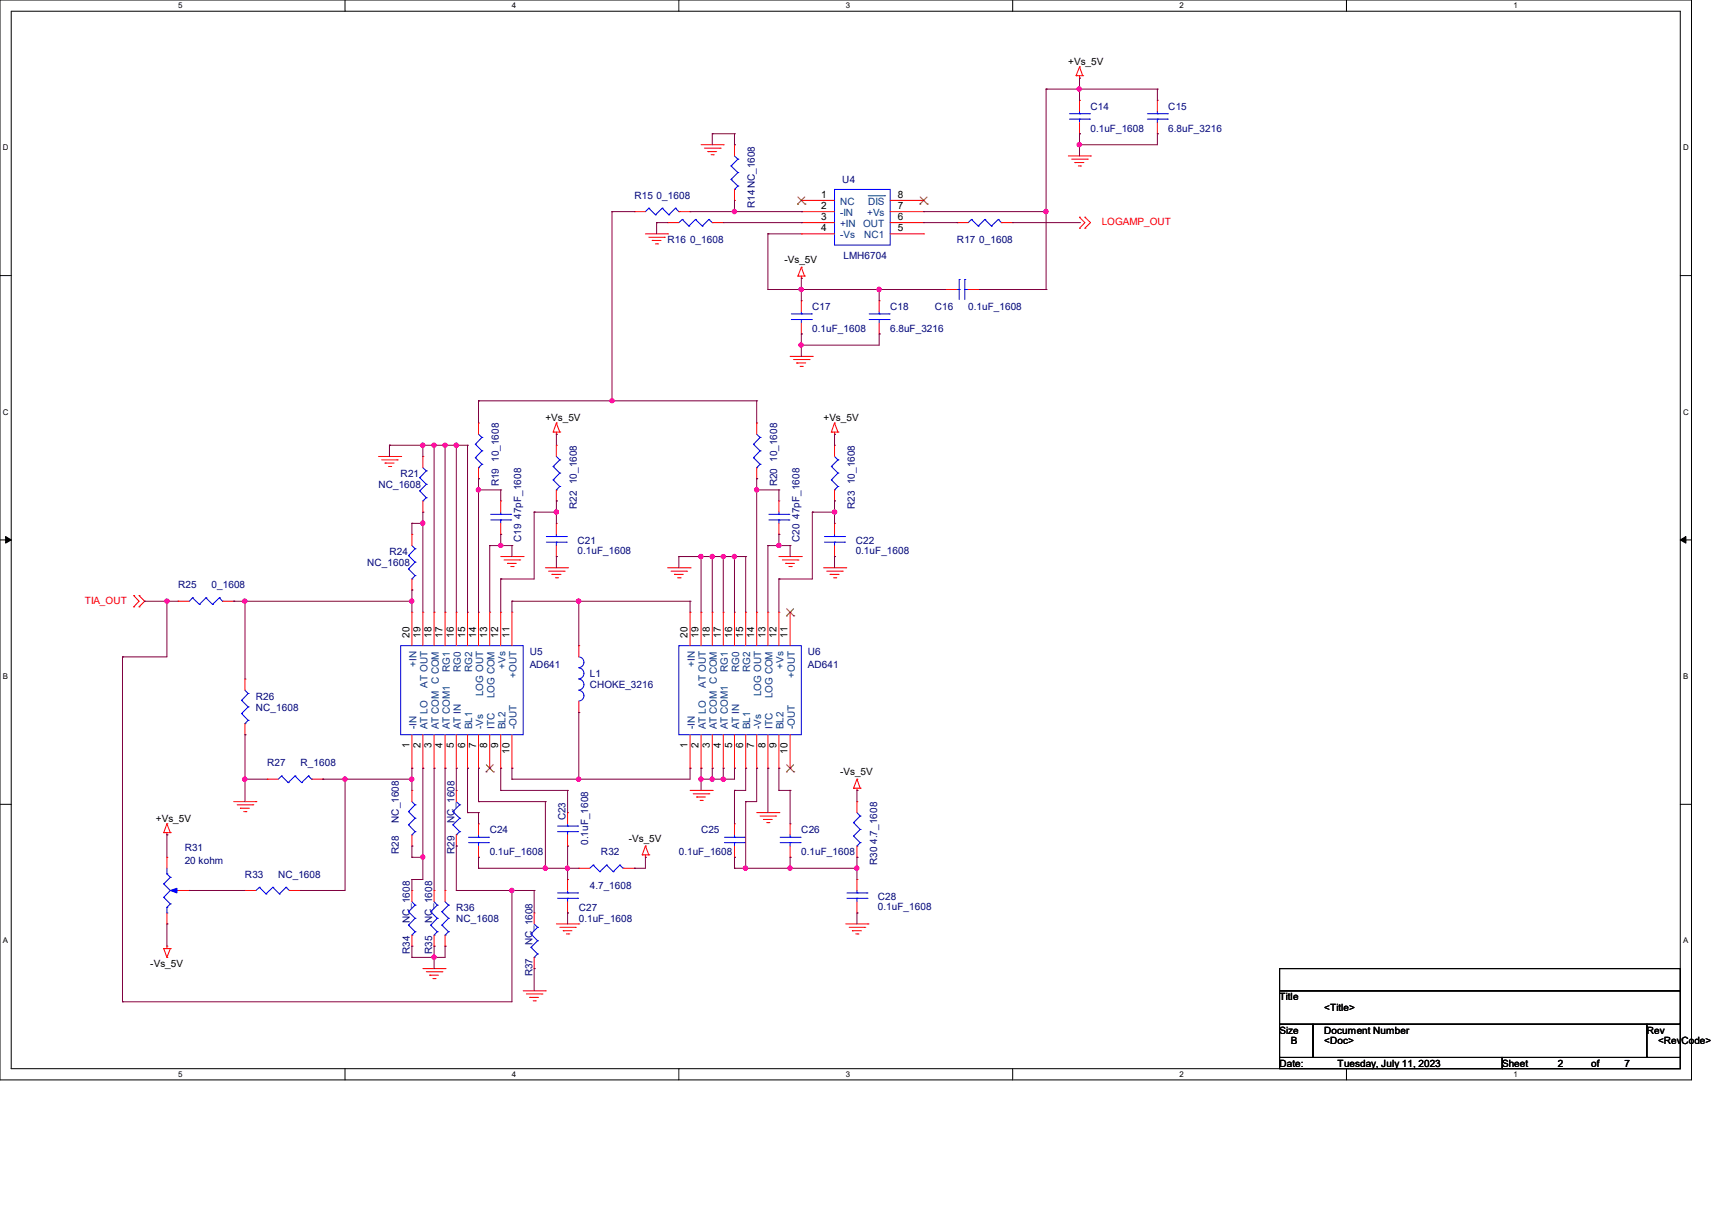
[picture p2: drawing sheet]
<svg xmlns="http://www.w3.org/2000/svg" width="297mm" height="210mm" viewBox="0 0 297 210" stroke-linecap="round" stroke-linejoin="round" font-family="sans-serif">
<path d="M0 0h293.5v187.3h-293.5zM1.9 1.9h289.6v183.4h-289.6z" fill="none" stroke="#000" stroke-width=".17"/>
<g fill="#fff">
<path d="M30.9 .2h.8v1.5h-.8z"/>
<path d="M30.9 185.5h.8v1.6h-.8z"/>
</g>
<path d="M59.9 0v1.9M59.9 185.3v2" fill="none" stroke="#000" stroke-width=".17"/>
<g fill="#fff">
<path d="M88.8 .2h.8v1.5h-.8z"/>
<path d="M88.8 185.5h.8v1.6h-.8z"/>
</g>
<path d="M117.8 0v1.9M117.8 185.3v2" fill="none" stroke="#000" stroke-width=".17"/>
<g fill="#fff">
<path d="M146.7 .2h.8v1.5h-.8z"/>
<path d="M146.7 185.5h.8v1.6h-.8z"/>
</g>
<path d="M175.7 0v1.9M175.7 185.3v2" fill="none" stroke="#000" stroke-width=".17"/>
<g fill="#fff">
<path d="M204.6 .2h.8v1.5h-.8z"/>
<path d="M204.6 185.5h.8v1.6h-.8z"/>
</g>
<path d="M233.6 0v1.9M233.6 185.3v2" fill="none" stroke="#000" stroke-width=".17"/>
<g fill="#fff">
<path d="M262.6 .2h.7v1.5h-.7z"/>
<path d="M262.6 185.5h.7v1.6h-.7z"/>
<path d="M.5 24.8h1v1.6h-1z"/>
<path d="M292 24.8h1v1.6h-1z"/>
<path d="M.5 70.7h1v1.5h-1z"/>
<path d="M292 70.7h1v1.5h-1z"/>
</g>
<path d="M0 47.8h1.9M291.5 47.8h2" fill="none" stroke="#000" stroke-width=".17"/>
<g fill="#fff">
<path d="M.5 116.5h.9v1.6h-.9z"/>
<path d="M292 116.5h.9v1.6h-.9z"/>
</g>
<path d="M0 93.6h1.9M291.5 93.6h2" fill="none" stroke="#000" stroke-width=".17"/>
<path d="M1 93l.9 .6-.9 .6zM291.5 93.6l1-.6v1.2z" fill="#000" stroke="#000" stroke-width=".17"/>
<g fill="#fff">
<path d="M.5 162.4h.9v1.5h-.9z"/>
<path d="M292 162.4h.9v1.5h-.9z"/>
</g>
<path d="M0 139.5h1.9M291.5 139.5h2M222 168h69.5v3.8h-69.5zM222 171.8h69.5v5.8h-69.5zM222 177.6h5.8v5.8h-5.8zM227.8 177.6h57.9v5.8h-57.9zM285.7 177.6h5.8v5.8h-5.8zM222 183.4h38.6v1.9h-38.6zM260.6 183.4h30.9v1.9h-30.9z" fill="none" stroke="#000" stroke-width=".17"/>
<g fill="none" stroke="#f00" stroke-width=".17">
<path d="M186.7 13.1h.1M186.7 13.1h1.1M187.3 13.5h.1M187.3 11.6h.1M187.3 17.4h.1M187.3 13.1v.4M187.3 17.4v1.9M187.3 11.6l-.6 1.5M187.3 11.6l.5 1.5M187.8 13.1h.1M200.8 17.4h.1M200.8 17.4v1.9"/>
<path d="M110.1 36.7h.1M110.1 36.7h1.9M115.8 38.6h.1M115.8 38.6h2M117.8 36.7h1.9M119.7 36.7h.1M121.6 25.1h3.9M122.2 25.7h2.7M122.8 26.3h.1M122.8 26.3h1.5M123.4 26.8h.3M123.6 38.6h1.9"/>
<path d="M123.7 26.8h.1M124.9 25.7h.1M125.5 25.1h.1M125.5 38.6h.1M127.4 25.1h.1M127.4 34.8h.1M127.4 25.1v2M127.4 32.9v1.9M139 34.8h.1M139 36.7h.1M139 38.6h.1M139 36.7h5.8"/>
<path d="M139 38.6h5.8M139 34.8h5.8M154.4 36.7h5.8M154.4 38.6h5.8M154.4 34.8h5.8M160.2 38.6h.1M160.2 36.7h.1M160.2 34.8h.1M166 38.6h.1M166 38.6h2M173.7 38.6h2M175.7 38.6h.1"/>
<path d="M185.3 27.1h3.9M185.9 27.6h2.7M186.5 28.2h.1M186.5 28.2h1.5M187.1 28.8h.4M187.3 39.6h.1M187.3 37.7h.1M187.3 23.2h.1M187.3 21.3v1.9M187.3 37.7l.9 .9-.9 1M187.5 28.8h.1M188.2 39.6h.1"/>
<path d="M188.2 37.7h.1M188.2 37.7l1 .9-1 1M188.6 27.6h.1M189.2 27.1h.1M200.8 23.2h.1M200.8 21.3v1.9M112 40.6h3.8M112.6 41.1h2.7M113.2 41.7h.1M113.2 41.7h1.5M113.7 42.3h.4M114.1 42.3h.1"/>
<path d="M115.3 41.1h.1M115.8 40.6h.1M138.4 47.9h.1M138.4 47.9h1.2M139 48.3h.1M139 46.4h.1M139 52.2h.1M139 57.9h.1M139 40.6h.1M139 40.6h5.8M139 47.9v.4M139 52.2v1.9"/>
<path d="M139 56v1.9M139 46.4l-.6 1.5M139 46.4l.6 1.5M139.6 47.9h.1M152.5 52.2h.1M152.5 57.9h.1M152.5 52.2v1.9M152.5 56v1.9M154.4 40.6h5.8M160.2 40.6h.1M164.1 50.2h.1M164.1 50.2h1.9"/>
<path d="M168 50.2h1.9M169.9 50.2h.1M65.7 79.2h3.8M66.2 79.8h2.7M68.9 79.8h.1M69.5 79.2h.1M73.4 79.2h.1M73.4 79.2v1.9M83 73.4h.1M83 73.4v1.9M96 74.9h.1M96 74.9h1.1"/>
<path d="M96.5 75.3h.1M96.5 73.4h.1M96.5 77.2h.1M96.5 74.9v.4M96.5 77.2v2M96.5 73.4l-.5 1.5M96.5 73.4l.6 1.5M97.1 74.9h.1M131.3 73.4h.1M131.3 73.4v1.9M137.1 61.8h3.8M137.7 62.4h2.7"/>
<path d="M138.2 62.9h.1M138.2 62.9h1.6M138.8 63.5h.4M139.2 63.5h.1M140.4 62.4h.1M140.9 61.8h.1M144.2 74.9h.1M144.2 74.9h1.2M144.8 75.3h.1M144.8 73.4h.1M144.8 77.2h.1M144.8 74.9v.4"/>
<path d="M144.8 77.2v2M144.8 73.4l-.6 1.5M144.8 73.4l.6 1.5M145.4 74.9h.1M66.8 80.3h.1M66.8 80.3h1.6M67.4 80.9h.4M67.8 80.9h.1M71.5 92.7h.1M71.5 92.7v1.9M73.4 88.8h.1M73.4 86.9v1.9"/>
<path d="M83 83h.1M83 81.1v1.9M86.9 86.9h.1M86.9 92.7h.1M86.9 96.5h3.9M86.9 86.9v1.9M86.9 90.8v1.9M87.5 97.1h2.7M88.1 97.7h.1M88.1 97.7h1.5M88.6 98.3h.4M89 98.3h.1"/>
<path d="M90.2 97.1h.1M90.8 96.5h.1M94.6 98.5h3.9M95.2 99.1h2.7M95.8 99.6h.1M95.8 99.6h1.5M96.5 86.9h.1M96.5 90.8h.1M96.5 96.5h.1M96.5 85v1.9M96.5 90.8v1.9M96.5 94.6v1.9"/>
<path d="M97.9 99.1h.1M98.5 98.5h.1M115.8 98.5h3.9M116.4 99.1h2.7M117 99.6h.1M117 99.6h1.5M119.1 99.1h.1M119.7 98.5h.1M131.3 83h.1M131.3 81.1v1.9M135.1 86.9h.1M135.1 92.7h.1"/>
<path d="M135.1 96.5h3.9M135.1 86.9v1.9M135.1 90.8v1.9M135.7 97.1h2.7M136.3 97.7h.1M136.3 97.7h1.5M136.9 98.3h.4M137.3 98.3h.1M138.4 97.1h.1M139 96.5h.1M142.9 98.5h3.8M143.4 99.1h2.7"/>
<path d="M144 99.6h.1M144 99.6h1.6M144.8 90.8h.1M144.8 96.5h.1M144.8 86.9h.1M144.8 85v1.9M144.8 90.8v1.9M144.8 94.6v1.9M146.1 99.1h.1M146.7 98.5h.1M23.2 103.3h.1M23.2 105.2h.1"/>
<path d="M23.2 103.3l.9 1-.9 .9M24.1 105.2h.1M24.1 103.3h.1M24.1 103.3l1 1-1 .9M30.9 104.3h.1M30.9 104.3h2M38.6 104.3h2M40.6 104.3h.1M42.5 117.8h.1M42.5 117.8v1.9M71.5 106.2h.1M71.5 102.3h.1"/>
<path d="M71.5 100.4v1.9M71.5 106.2v5.8M73.4 106.2h.1M73.4 106.2v5.8M75.3 106.2h.1M75.3 106.2v5.8M77.2 106.2h.1M77.2 106.2v5.8M79.2 106.2h.1M79.2 106.2v5.8M81.1 106.2h.1M81.1 106.2v5.8"/>
<path d="M83 106.2h.1M83 106.2v5.8M85 106.2h.1M85 106.2v5.8M86.9 106.2h.1M86.9 106.2v5.8M88.8 106.2h.1M88.8 106.2v5.8M96.4 100.2h.3M96.7 100.2h.1M100.4 112h.1M100.4 112v1.9"/>
<path d="M117.6 100.2h.4M118 100.2h.1M119.7 106.2h.1M119.7 106.2v5.8M121.6 106.2h.1M121.6 106.2v5.8M123.6 106.2h.1M123.6 106.2v5.8M125.5 106.2h.1M125.5 106.2v5.8M127.4 106.2h.1M127.4 106.2v5.8"/>
<path d="M129.4 106.2h.1M129.4 106.2v5.8M131.3 106.2h.1M131.3 106.2v5.8M133.2 106.2h.1M133.2 106.2v5.8M135.1 106.2h.1M135.1 106.2v5.8M137.1 106.2h.1M137.1 106.2v5.8M144.6 100.2h.4M145 100.2h.1"/>
<path d="M40.6 139h3.8M41.1 139.6h2.8M42.5 127.4h.1M42.5 125.5v1.9M43.9 139.6h.1M44.4 139h.1M46.4 135.1h.1M46.4 135.1h1.9M54.1 135.1h1.9M56 135.1h.1M71.5 137.1h.1M71.5 133.2h.1"/>
<path d="M71.5 127.4v5.8M71.5 137.1v1.9M73.4 133.2h.1M73.4 127.4v5.8M75.3 133.2h.1M75.3 127.4v5.8M77.2 133.2h.1M77.2 127.4v5.8M79.2 133.2h.1M79.2 137.1h.1M79.2 127.4v5.8M79.2 137.1v1.9"/>
<path d="M81.1 133.2h.1M81.1 127.4v5.8M83 133.2h.1M83 127.4v5.8M85 133.2h.1M85 127.4v5.8M86.9 133.2h.1M86.9 127.4v5.8M88.8 133.2h.1M88.8 127.4v5.8M100.4 123.6h.1M100.4 121.6v2"/>
<path d="M119.7 133.2h.1M119.7 137.1h3.9M119.7 127.4v5.8M120.3 137.7h2.7M120.9 138.2h.1M120.9 138.2h1.5M121.5 138.8h.3M121.6 133.2h.1M121.6 127.4v5.8M121.8 138.8h.1M123 137.7h.1M123.6 137.1h.1"/>
<path d="M123.6 133.2h.1M123.6 127.4v5.8M125.5 133.2h.1M125.5 127.4v5.8M127.4 133.2h.1M127.4 127.4v5.8M129.4 133.2h.1M129.4 127.4v5.8M131.3 133.2h.1M131.3 127.4v5.8M133.2 133.2h.1M133.2 127.4v5.8"/>
<path d="M135.1 133.2h.1M135.1 127.4v5.8M137.1 133.2h.1M137.1 127.4v5.8M148.1 136.7h.1M148.1 136.7h1.1M148.7 137.1h.1M148.7 135.1h.1M148.7 139h.1M148.7 136.7v.4M148.7 139v1.9M148.7 135.1l-.6 1.6"/>
<path d="M148.7 135.1l.5 1.6M149.2 136.7h.1M28.4 144.4h.1M28.4 144.4h1.1M29 144.8h.1M29 142.9h.1M29 148.7h.1M29 144.4v.4M29 148.7v1.9M29 158.3v1.9M29 142.9l-.6 1.5M29 142.9l.5 1.5"/>
<path d="M29.5 144.4h.1M30.9 154.4h2M32.9 154.4h.1M41.7 140.2h.1M41.7 140.2h1.6M42.3 140.8h.4M42.5 154.4h.1M42.5 154.4h1.9M42.7 140.8h.1M50.2 154.4h2M52.2 154.4h.1M71.5 146.7h.1"/>
<path d="M71.5 154.4h.1M71.5 144.8v1.9M71.5 154.4v2M75.3 154.4h.1M75.3 154.4v2M77.2 154.4h.1M77.2 154.4v2M79.2 146.7h.1M79.2 144.8v1.9M83 142.9h.1M83 148.7h.1M83 142.9v1.9"/>
<path d="M83 146.7v2M92.7 158.3h.1M92.7 158.3v1.9M98.5 152.5h.1M98.5 158.3h.1M98.5 140.9h.1M98.5 146.7h.1M98.5 140.9v2M98.5 144.8v1.9M98.5 152.5v1.9M98.5 156.4v1.9M100.4 150.6h.1"/>
<path d="M100.4 150.6h1.9M108.1 150.6h2M110.1 150.6h.1M111.4 148.3h.1M111.4 148.3h1.2M112 148.7h.1M112 146.7h.1M112 148.3v.4M112 146.7l-.6 1.6M112 146.7l.6 1.6M112.6 148.3h.1M127.4 142.9h.1"/>
<path d="M127.4 148.7h.1M127.4 142.9v1.9M127.4 146.7v2M131.3 140.9h3.8M131.9 141.5h2.7M132.5 142.1h.1M132.5 142.1h1.5M133 142.7h.4M133.4 142.7h.1M134.6 141.5h.1M135.1 140.9h.1M137.1 142.9h.1"/>
<path d="M137.1 148.7h.1M137.1 142.9v1.9M137.1 146.7v2M148.7 148.7h.1M148.7 152.5h.1M148.7 158.3h.1M148.7 146.7v2M148.7 152.5v1.9M148.7 156.4v1.9M28.4 164.5h.1M28.4 164.5h1.1M28.4 164.5l.6 1.5"/>
<path d="M29 164.1h.1M29 166h.1M29 160.2h.1M29 164.1v.4M29.5 164.5h.1M29.5 164.5l-.5 1.5M71.5 164.1h.1M71.5 162.2v1.9M73.4 168h3.8M74 168.5h2.7M74.5 169.1h.1M74.5 169.1h1.6"/>
<path d="M75.1 169.7h.4M75.3 164.1h.1M75.3 162.2v1.9M75.5 169.7h.1M76.7 168.5h.1M77.2 168h.1M77.2 164.1h.1M77.2 162.2v1.9M90.8 171.8h3.8M91.3 172.4h2.7M91.9 173h.1M91.9 173h1.5"/>
<path d="M92.5 173.6h.4M92.7 168h.1M92.7 166v2M92.9 173.6h.1M94 172.4h.1M94.6 171.8h.1M96.5 160.2h3.9M97.1 160.8h2.7M97.7 161.4h.1M97.7 161.4h1.5M98.3 162h.4M98.7 162h.1"/>
<path d="M99.8 160.8h.1M100.4 160.2h.1M146.7 160.2h3.9M147.3 160.8h2.7M147.9 161.4h.1M147.9 161.4h1.5M148.5 162h.3M148.8 162h.1M150 160.8h.1M150.6 160.2h.1"/>
</g>
<g fill="none" stroke="#00f" stroke-width=".17">
<path d="M185.5 19.7h3.5M187.3 19.7h.1M187.3 19.3v.4M189 19.7h.1M199.1 19.7h3.4M200.8 19.7h.1M200.8 19.3v.4M202.5 19.7h.1M112.6 36.1h.1M112.6 36.1l-.6 .6M112.6 36.1l1.1 1.2M113.7 37.3h.1"/>
<path d="M114.9 36.1h.1M114.9 36.1l-1.2 1.2M114.9 36.1l1.1 1.2M116 37.3h.1M117.2 36.1h.1M117.2 36.1l-1.2 1.2M117.2 36.1l.6 .6M117.8 36.7h.1M118.4 38.1h.1M118.4 38.1l-.6 .5M118.4 38.1l1.1 1.1M119.5 39.2h.1"/>
<path d="M120.6 38.1h.1M120.6 38.1l-1.1 1.1M120.6 38.1l1.2 1.1M121.8 39.2h.1M123 38.1h.1M123 38.1l-1.2 1.1M123 38.1l.6 .5M123.6 38.6h.1M126.8 28.8h.1M126.8 31.1h.1M126.8 28.8l1.2 1.1M126.8 31.1l1.2 1.2"/>
<path d="M127.4 32.9h.1M127.4 27.1l.6 .5M128 27.6h.1M128 29.9h.1M128 32.3h.1M128 27.6l-1.2 1.2M128 29.9l-1.2 1.2M128 32.3l-.6 .6M144.8 32.9h9.6v9.6h-9.6zM168.5 38.1h.1M168.5 38.1l-.5 .5M168.5 38.1l1.2 1.1"/>
<path d="M169.7 39.2h.1M170.9 38.1h.1M170.9 38.1l-1.2 1.1M170.9 38.1l1.1 1.1M172 39.2h.1M173.2 38.1h.1M173.2 38.1l-1.2 1.1M173.2 38.1l.5 .5M173.7 38.6h.1M185.5 20.7h3.5M187.3 20.7h.1M187.3 20.7v.6"/>
<path d="M189 20.7h.1M199.1 20.7h3.4M200.8 20.7h.1M200.8 20.7v.6M202.5 20.7h.1M137.3 55.4h3.5M137.3 54.4h3.5M139 54.4h.1M139 55.4h.1M139 54.1v.3M139 55.4v.6M140.8 55.4h.1"/>
<path d="M140.8 54.4h.1M150.8 55.4h3.5M150.8 54.4h3.5M152.5 54.4h.1M152.5 55.4h.1M152.5 54.1v.3M152.5 55.4v.6M154.3 55.4h.1M154.3 54.4h.1M166 50.2h.4M166.4 50.2h.1M166.4 48.5h.1"/>
<path d="M166.4 48.5v3.4M167.4 48.5h.1M167.4 50.2h.1M167.4 50.2h.6M167.4 48.5v3.4M82.5 77h.1M82.5 79.4h.1M82.5 77l1.1 1.2M82.5 79.4l1.1 1.1M83 75.3l.6 .6M83.6 75.9h.1M83.6 78.2h.1"/>
<path d="M83.6 75.9l-1.1 1.1M83.6 78.2l-1.1 1.2M96.5 79.2l.6 .6M97.1 79.8h.1M97.1 79.8l-1.1 1.1M130.7 77h.1M130.7 79.4h.1M130.7 77l1.2 1.2M130.7 79.4l1.2 1.1M131.3 75.3l.6 .6M131.9 75.9h.1M131.9 78.2h.1"/>
<path d="M131.9 75.9l-1.2 1.1M131.9 78.2l-1.2 1.2M144.8 79.2l.6 .6M145.4 79.8h.1M145.4 79.8l-1.2 1.1M70.9 96.4h.1M70.9 98.7h.1M70.9 96.4l1.1 1.1M70.9 98.7l1.1 1.1M71.5 94.6l.5 .6M72 95.2h.1M72 97.5h.1"/>
<path d="M72 99.8h.1M72 95.2l-1.1 1.2M72 97.5l-1.1 1.2M72 99.8l-.5 .6M72.8 82.8h.1M72.8 85.1h.1M72.8 82.8l1.2 1.2M72.8 85.1l1.2 1.2M73.4 86.9h.1M73.4 81.1l.6 .6M74 81.7h.1M74 84h.1"/>
<path d="M74 86.3h.1M74 84l-1.2 1.1M74 81.7l-1.2 1.1M74 86.3l-.6 .6M83 81.1h.1M83.6 80.5h.1M83.6 80.5l-.6 .6M85.1 90.2h3.5M85.1 89.2h3.5M86.9 89.2h.1M86.9 90.2h.1M86.9 88.8v.4"/>
<path d="M86.9 90.2v.6M88.6 90.2h.1M88.6 89.2h.1M94.8 94h3.5M94.8 93h3.5M96 80.9h.1M96 83.2h.1M96 80.9l1.1 1.1M96 83.2l1.1 1.2M96.5 85h.1M96.5 93h.1M96.5 94h.1"/>
<path d="M96.5 92.7v.3M96.5 94v.6M97.1 82h.1M97.1 84.4h.1M97.1 82l-1.1 1.2M97.1 84.4l-.6 .6M98.3 94h.1M98.3 93h.1M131.3 81.1h.1M131.9 80.5h.1M131.9 80.5l-.6 .6M133.4 90.2h3.5"/>
<path d="M133.4 89.2h3.5M135.1 89.2h.1M135.1 90.2h.1M135.1 88.8v.4M135.1 90.2v.6M136.9 90.2h.1M136.9 89.2h.1M143 94h3.5M143 93h3.5M144.2 80.9h.1M144.2 83.2h.1M144.2 80.9l1.2 1.1"/>
<path d="M144.2 83.2l1.2 1.2M144.8 93h.1M144.8 94h.1M144.8 85h.1M144.8 92.7v.3M144.8 94v.6M145.4 82h.1M145.4 84.4h.1M145.4 82l-1.2 1.2M145.4 84.4l-.6 .6M146.5 94h.1M146.5 93h.1"/>
<path d="M33.4 103.7h.1M33.4 103.7l-.5 .6M33.4 103.7l1.2 1.1M34.6 104.8h.1M35.7 103.7h.1M35.7 103.7l-1.1 1.1M35.7 103.7l1.2 1.1M36.9 104.8h.1M38.1 103.7h.1M38.1 103.7l-1.2 1.1M38.1 103.7l.5 .6M38.6 104.3h.1"/>
<path d="M42.5 119.7l.6 .6M69.5 112h21.3v15.4h-21.3zM71.5 100.4h.1M100.4 113.9a.93 .93 0 0 1 .9 1 .93 .93 0 0 1-.9 .9 .98 .98 0 0 1 .9 1 .98 .98 0 0 1-.9 .9M100.4 117.8a.95 .95 0 0 1 .9 .9 .95 .95 0 0 1-.9 1M100.4 119.7a.93 .93 0 0 1 .9 1 .93 .93 0 0 1-.9 .9M117.8 112h21.2v15.4h-21.2zM41.9 121.5h.1M41.9 123.7h.1M41.9 121.5l1.2 1.1M41.9 123.7l1.2 1.2M42.5 125.5h.1"/>
<path d="M43.1 120.3h.1M43.1 122.6h.1M43.1 124.9h.1M43.1 120.3l-1.2 1.2M43.1 122.6l-1.2 1.1M43.1 124.9l-.6 .6M48.9 134.6h.1M48.9 134.6l-.6 .5M48.9 134.6l1.1 1.1M50 135.7h.1M51.2 134.6h.1M51.2 134.6l-1.2 1.1"/>
<path d="M51.2 134.6l1.1 1.1M52.3 135.7h.1M53.5 134.6h.1M53.5 134.6l-1.2 1.1M53.5 134.6l.6 .5M54.1 135.1h.1M71.5 139l.5 .6M72 139.6h.1M72 139.6l-1.1 1.2M79.2 139l.6 .6M79.8 139.6h.1M79.8 139.6l-1.2 1.2"/>
<path d="M28.4 153.3h.1M28.4 155.6h.1M28.4 153.3l1.1 1.1M28.4 155.6l1.1 1.2M29 151.6h.1M29 157.4h.1M29 158.3h.1M29 150.6v1M29 157.4v.9M29 151.6l.5 .5M29.5 152.1h.1M29.5 154.4h.1"/>
<path d="M29.5 156.8h.1M29.5 152.1l-1.1 1.2M29.5 154.4l-1.1 1.2M29.5 156.8l-.5 .6M30.5 154.4h.4M30.9 154.4h.1M45 153.9h.1M45 153.9l-.6 .5M45 153.9l1.1 1.1M46.1 155h.1M47.3 153.9h.1M47.3 153.9l-1.2 1.1"/>
<path d="M47.3 153.9l1.2 1.1M48.5 155h.1M49.6 153.9h.1M49.6 153.9l-1.1 1.1M49.6 153.9l.6 .5M50.2 154.4h.1M70.9 140.8h.1M70.9 143h.1M70.9 158.1h.1M70.9 140.8l1.1 1.1M70.9 143l1.1 1.2M70.9 158.1l1.1 1.2"/>
<path d="M71.5 144.8h.1M71.5 156.4l.5 .6M72 141.9h.1M72 144.2h.1M72 157h.1M72 159.3h.1M72 141.9l-1.1 1.1M72 144.2l-.5 .6M72 157l-1.1 1.1M72 159.3l-1.1 1.1M74.7 158.1h.1M74.7 158.1l1.2 1.2"/>
<path d="M75.3 156.4l.6 .6M75.9 157h.1M75.9 159.3h.1M75.9 157l-1.2 1.1M75.9 159.3l-1.2 1.1M76.7 158.1h.1M76.7 158.1l1.1 1.2M77.2 156.4l.6 .6M77.8 157h.1M77.8 159.3h.1M77.8 157l-1.1 1.1M77.8 159.3l-1.1 1.1"/>
<path d="M78.6 140.8h.1M78.6 143h.1M78.6 140.8l1.2 1.1M78.6 143l1.2 1.2M79.2 144.8h.1M79.8 141.9h.1M79.8 144.2h.1M79.8 141.9l-1.2 1.1M79.8 144.2l-.6 .6M81.3 146.1h3.5M81.3 145.2h3.5M83 145.2h.1"/>
<path d="M83 146.1h.1M83 144.8v.4M83 146.1v.6M84.8 146.1h.1M84.8 145.2h.1M96.7 155.8h3.5M96.7 154.9h3.5M96.7 144.2h3.5M96.7 143.3h3.5M98.5 154.9h.1M98.5 155.8h.1M98.5 143.3h.1"/>
<path d="M98.5 144.2h.1M98.5 142.9v.4M98.5 144.2v.6M98.5 154.4v.5M98.5 155.8v.6M100.2 155.8h.1M100.2 154.9h.1M100.2 144.2h.1M100.2 143.3h.1M102.9 150h.1M102.9 150l-.6 .6M102.9 150l1.2 1.2"/>
<path d="M104.1 151.2h.1M105.2 150h.1M105.2 150l-1.1 1.2M105.2 150l1.2 1.2M106.4 151.2h.1M107.5 150h.1M107.5 150l-1.1 1.2M107.5 150l.6 .6M108.1 150.6h.1M125.7 146.1h3.5M125.7 145.2h3.5M127.4 145.2h.1"/>
<path d="M127.4 146.1h.1M127.4 144.8v.4M127.4 146.1v.6M129.2 146.1h.1M129.2 145.2h.1M135.3 146.1h3.5M135.3 145.2h3.5M137.1 145.2h.1M137.1 146.1h.1M137.1 144.8v.4M137.1 146.1v.6M138.8 146.1h.1"/>
<path d="M138.8 145.2h.1M146.9 155.8h3.5M146.9 154.9h3.5M148.1 142.7h.1M148.1 145h.1M148.1 142.7l1.1 1.1M148.1 145l1.1 1.1M148.7 146.7h.1M148.7 154.9h.1M148.7 155.8h.1M148.7 140.9l.5 .6M148.7 154.4v.5"/>
<path d="M148.7 155.8v.6M149.2 141.5h.1M149.2 143.8h.1M149.2 146.1h.1M149.2 141.5l-1.1 1.2M149.2 143.8l-1.1 1.2M149.2 146.1l-.5 .6M150.4 155.8h.1M150.4 154.9h.1M70.9 160.4h.1M70.9 160.4l1.1 1.2M71.5 162.2h.1"/>
<path d="M72 161.6h.1M72 161.6l-.5 .6M74.7 160.4h.1M74.7 160.4l1.2 1.2M75.3 162.2h.1M75.9 161.6h.1M75.9 161.6l-.6 .6M76.7 160.4h.1M76.7 160.4l1.1 1.2M77.2 162.2h.1M77.8 161.6h.1M77.8 161.6l-.6 .6"/>
<path d="M92.1 162h.1M92.1 164.3h.1M92.1 162l1.2 1.2M92.1 164.3l1.2 1.1M92.7 166h.1M92.7 160.2l.6 .6M93.3 160.8h.1M93.3 163.2h.1M93.3 165.4h.1M93.3 160.8l-1.2 1.2M93.3 163.2l-1.2 1.1M93.3 165.4l-.6 .6"/>
</g>
<g fill="none" stroke="#804000" stroke-width=".17">
<path d="M138.4 35.4h.1M138.4 34.2l1.3 1.2M139.6 34.2l-1.2 1.2M139.7 35.4h.1M159.6 35.4h.1M159.6 34.2l1.3 1.2M160.8 34.2l-1.2 1.2M160.9 35.4h.1M136.4 106.8h.1M136.5 105.6l1.2 1.2M137.7 105.6l-1.3 1.2M137.7 106.8h.1"/>
<path d="M84.3 133.9h.1M84.4 132.6l1.2 1.3M85.6 132.6l-1.3 1.3M85.6 133.9h.1M136.4 133.9h.1M136.5 132.6l1.2 1.3M137.7 132.6l-1.3 1.3M137.7 133.9h.1"/>
</g>
<path d="M150.6 34h2.9M153.5 34h.1" fill="none" stroke="#004080" stroke-width=".17"/>
<path d="M29.5 154.4l1.2-.3v.8z" fill="#00f" stroke="#00f" stroke-width=".17"/>
<g fill="none" stroke="#800040" stroke-width=".17">
<path d="M181.5 15.5h.1M181.5 15.5h19.3M181.5 15.5v34.7M187.3 13.5h.1M187.3 15.5h.1M187.3 13.5v3.9M200.8 15.5h.1M200.8 15.5v1.9M106.2 36.7h.1M106.2 36.7h3.9M106.2 36.7v32.8M113.9 38.6h.1"/>
<path d="M113.9 38.6h1.9M113.9 38.6v2M119.7 36.7h19.3M123.6 23.2h.1M123.6 23.2v1.9M123.6 23.2h3.8M125.5 38.6h13.5M127.4 36.7h.1M127.4 23.2h.1M127.4 25.1h.1M127.4 23.2v1.9M127.4 34.8v1.9"/>
<path d="M139 38.6h.1M139 36.7h.1M160.2 36.7h21.3M160.2 38.6h5.8M166 38.6h.1M175.7 38.6h11.6M181.5 36.7h.1M187.3 23.2h.1M187.3 25.1h.1M187.3 38.6h.1M187.3 23.2v3.9M200.8 23.2h.1"/>
<path d="M200.8 23.2v1.9h-13.5M133.2 40.6h.1M133.2 50.2h.1M133.2 40.6v9.6M133.2 50.2h30.9M133.2 40.6h5.8M139 48.3h.1M139 50.2h.1M139 57.9h.1M139 59.9h.1M139 48.3v3.9M139 57.9v3.9"/>
<path d="M152.5 50.2h.1M152.5 57.9h.1M152.5 50.2v2M152.5 57.9v2h-13.5M169.9 50.2h11.6M181.5 50.2h.1M67.6 77.2h.1M67.6 77.2h13.5M67.6 77.2v2M73.4 77.2h.1M73.4 77.2v2M75.3 77.2h.1"/>
<path d="M75.3 77.2v29M77.2 77.2h.1M77.2 77.2v29M79.2 77.2h.1M79.2 77.2v29M81.1 77.2h.1M81.1 77.2v29M83 69.5h.1M83 69.5v3.9M83 69.5h48.3M96.5 75.3h.1M96.5 75.3v1.9"/>
<path d="M106.2 69.5h.1M131.3 69.5h.1M131.3 69.5v3.9M144.8 75.3h.1M144.8 75.3v1.9M71.5 90.8h.1M71.5 90.8v1.9M71.5 90.8h1.9M73.4 90.8h.1M73.4 88.8h.1M73.4 88.8v17.4M83 83h.1"/>
<path d="M83 85h.1M83 83v23.2M83 85h3.9M85 94.6h.1M85 94.6h3.8M85 94.6v11.6M86.9 85h.1M86.9 92.7h.1M86.9 94.6h.1M86.9 85v1.9M86.9 92.7v1.9M88.8 94.6h.1"/>
<path d="M88.8 94.6v1.9M92.7 88.8h.1M92.7 88.8v11.6h-5.8M92.7 88.8h3.8M96.5 96.5h.1M96.5 88.8h.1M96.5 86.9h.1M96.5 86.9v3.9M96.5 96.5v2M117.8 96.5h.1M117.8 96.5h11.6M117.8 96.5v2"/>
<path d="M121.6 96.5h.1M121.6 96.5v9.7M123.6 96.5h.1M123.6 96.5v9.7M125.5 96.5h.1M125.5 96.5v9.7M127.4 96.5h.1M127.4 96.5v9.7M129.4 96.5h.1M129.4 96.5v9.7M131.3 83h.1M131.3 85h.1"/>
<path d="M131.3 85h3.8M131.3 83v23.2M133.2 94.6h.1M133.2 94.6h3.9M133.2 94.6v11.6M135.1 85h.1M135.1 92.7h.1M135.1 94.6h.1M135.1 85v1.9M135.1 92.7v1.9M137.1 94.6h.1M137.1 94.6v1.9"/>
<path d="M140.9 88.8h.1M140.9 88.8v11.6h-5.8M140.9 88.8h3.9M144.8 86.9h.1M144.8 96.5h.1M144.8 88.8h.1M144.8 86.9v3.9M144.8 96.5v2M21.3 113.9h.1M21.3 113.9v59.8M25.1 104.3h.1M25.1 104.3h5.8"/>
<path d="M29 104.3h.1M29 104.3v9.6h-7.7M40.6 104.3h.1M40.6 104.3h30.9M42.5 104.3h.1M42.5 104.3v13.5M71.5 102.3h.1M71.5 104.3h.1M71.5 102.3v3.9M86.9 100.4h.1M86.9 100.4v5.8M88.8 104.3h.1"/>
<path d="M88.8 104.3h30.9M88.8 104.3v1.9M100.4 104.3h.1M100.4 104.3v7.7M119.7 104.3h.1M119.7 104.3v1.9M135.1 100.4h.1M135.1 100.4v5.8M42.5 127.4h.1M42.5 135.1h.1M42.5 127.4v11.6M42.5 135.1h3.9"/>
<path d="M56 135.1h.1M56 135.1h15.5M59.9 135.1h.1M59.9 135.1v19.3h-7.7M71.5 133.2h.1M71.5 135.1h.1M71.5 133.2v3.9M73.4 133.2h.1M73.4 133.2v19.3h-1.9M75.3 133.2h.1M75.3 133.2v21.2M77.2 133.2h.1"/>
<path d="M77.2 133.2v21.2M79.2 133.2h.1M79.2 133.2v3.9M81.1 133.2h.1M81.1 133.2v7.7M83 133.2h.1M83 139h.1M83 133.2v5.8M83 139h11.6M86.9 133.2h.1M86.9 137.1h.1M86.9 133.2v3.9"/>
<path d="M86.9 137.1h11.6M88.8 133.2h.1M88.8 135.1h.1M88.8 133.2v1.9M94.6 139h.1M94.6 139v11.6M98.5 137.1h.1M98.5 137.1v3.8M100.4 123.6h.1M100.4 135.1h.1M100.4 123.6v11.5M119.7 133.2h.1"/>
<path d="M119.7 133.2v1.9h-30.9M121.6 133.2h.1M121.6 135.1h.1M121.6 133.2v3.9M123.6 133.2h.1M123.6 135.1h.1M123.6 133.2v1.9M125.5 133.2h.1M125.5 135.1h.1M125.5 133.2v1.9M127.4 133.2h.1M127.4 137.1h.1"/>
<path d="M127.4 133.2v1.9h-5.8M127.4 137.1v5.8M129.4 133.2h.1M129.4 139h.1M129.4 133.2v3.9h-2M129.4 139v11.6M131.3 133.2h.1M131.3 133.2v5.8h-1.9M133.2 133.2h.1M133.2 133.2v7.7M135.1 133.2h.1M135.1 137.1h.1"/>
<path d="M135.1 137.1h2M135.1 133.2v3.9M137.1 137.1h.1M137.1 137.1v5.8M148.7 137.1h.1M148.7 137.1v1.9M29 144.8h.1M29 144.8v3.9M32.9 154.4h.1M32.9 154.4h9.6M52.2 154.4h.1M71.5 146.7h.1"/>
<path d="M71.5 148.7h.1M71.5 152.5h.1M71.5 146.7v2M71.5 152.5v1.9M71.5 148.7h1.9M73.4 148.7h.1M79.2 146.7h.1M79.2 154.4h.1M79.2 146.7v7.7M79.2 154.4h13.5M81.1 140.9h.1M81.1 140.9h1.9"/>
<path d="M83 140.9h.1M83 148.7h.1M83 150.6h.1M83 140.9v2M83 148.7v1.9M83 150.6h17.4M88.8 154.4h.1M88.8 154.4v19.3h-67.5M92.7 154.4h.1M92.7 154.4v3.9M94.6 150.6h.1M98.5 158.3h.1"/>
<path d="M98.5 150.6h.1M98.5 146.7h.1M98.5 146.7v5.8M98.5 158.3v1.9M110.1 150.6h.1M112 148.7h.1M112 148.7v1.9h-1.9M127.4 148.7h.1M127.4 150.6h.1M127.4 150.6h21.3M127.4 148.7v1.9M129.4 150.6h.1"/>
<path d="M137.1 148.7h.1M137.1 150.6h.1M137.1 148.7v1.9M148.7 148.7h.1M148.7 158.3h.1M148.7 150.6h.1M148.7 148.7v3.8M148.7 158.3v1.9M21.3 173.7h.1M29 160.2h.1M29 160.2v3.9M71.5 164.1h.1"/>
<path d="M71.5 166h.1M71.5 164.1v1.9M75.3 164.1h.1M75.3 166h.1M75.3 164.1v3.9M77.2 164.1h.1M77.2 164.1v1.9h-5.7M92.7 168h.1M92.7 168v3.8"/>
</g>
<g fill="#f0f" stroke="#f0f" stroke-width=".17">
<circle cx="73.3" cy="90.7" r=".37"/>
<circle cx="73.3" cy="148.6" r=".37"/>
<circle cx="71.4" cy="104.2" r=".37"/>
<circle cx="42.5" cy="104.2" r=".37"/>
<circle cx="42.5" cy="135.1" r=".37"/>
<circle cx="71.4" cy="135.1" r=".37"/>
<circle cx="59.8" cy="135.1" r=".37"/>
<circle cx="88.8" cy="154.4" r=".37"/>
<circle cx="29" cy="104.2" r=".37"/>
<circle cx="94.6" cy="150.6" r=".37"/>
<circle cx="98.4" cy="150.6" r=".37"/>
<circle cx="75.3" cy="166" r=".37"/>
<circle cx="75.3" cy="77.2" r=".37"/>
<circle cx="73.3" cy="77.2" r=".37"/>
<circle cx="77.2" cy="77.2" r=".37"/>
<circle cx="79.1" cy="77.2" r=".37"/>
<circle cx="86.9" cy="94.6" r=".37"/>
<circle cx="96.5" cy="88.8" r=".37"/>
<circle cx="121.6" cy="96.5" r=".37"/>
<circle cx="123.5" cy="96.5" r=".37"/>
<circle cx="125.5" cy="96.5" r=".37"/>
<circle cx="127.4" cy="96.5" r=".37"/>
<circle cx="123.5" cy="135.1" r=".37"/>
<circle cx="121.6" cy="135.1" r=".37"/>
<circle cx="125.5" cy="135.1" r=".37"/>
<circle cx="100.4" cy="104.2" r=".37"/>
<circle cx="100.4" cy="135.1" r=".37"/>
<circle cx="83" cy="84.9" r=".37"/>
<circle cx="131.2" cy="84.9" r=".37"/>
<circle cx="135.1" cy="94.6" r=".37"/>
<circle cx="144.8" cy="88.8" r=".37"/>
<circle cx="148.6" cy="150.6" r=".37"/>
<circle cx="137" cy="150.6" r=".37"/>
<circle cx="129.3" cy="150.6" r=".37"/>
<circle cx="106.2" cy="69.5" r=".37"/>
<circle cx="152.5" cy="50.2" r=".37"/>
<circle cx="139" cy="50.2" r=".37"/>
<circle cx="139" cy="59.8" r=".37"/>
<circle cx="187.3" cy="25.1" r=".37"/>
<circle cx="127.4" cy="36.7" r=".37"/>
<circle cx="187.3" cy="15.4" r=".37"/>
<circle cx="181.5" cy="36.7" r=".37"/>
</g>
<g font-size="1.7">
<text x="185.3" y="11.3">+Vs_5V</text>
<text x="142.4" y="34.3">1</text>
<text x="155.8" y="34.3">8</text>
<text x="142.4" y="36.3">2</text>
<text x="142.4" y="38.2">3</text>
<text x="142.4" y="40.1">4</text>
<text x="155.8" y="40.1">5</text>
<text x="155.8" y="38.2">6</text>
<text x="155.8" y="36.3">7</text>
<text x="136.1" y="45.6">-Vs_5V</text>
<text x="94.6" y="73.1">+Vs_5V</text>
<text x="142.9" y="73.1">+Vs_5V</text>
<text x="71" y="110.6" transform="rotate(-90 71 110.6)">20</text>
<text x="72.9" y="110.6" transform="rotate(-90 72.9 110.6)">19</text>
<text x="74.9" y="110.6" transform="rotate(-90 74.9 110.6)">18</text>
<text x="76.8" y="110.6" transform="rotate(-90 76.8 110.6)">17</text>
<text x="78.7" y="110.6" transform="rotate(-90 78.7 110.6)">16</text>
<text x="80.7" y="110.6" transform="rotate(-90 80.7 110.6)">15</text>
<text x="82.6" y="110.6" transform="rotate(-90 82.6 110.6)">14</text>
<text x="84.5" y="110.6" transform="rotate(-90 84.5 110.6)">13</text>
<text x="86.4" y="110.6" transform="rotate(-90 86.4 110.6)">12</text>
<text x="88.4" y="110.6" transform="rotate(-90 88.4 110.6)">11</text>
<text x="119.3" y="110.6" transform="rotate(-90 119.3 110.6)">20</text>
<text x="121.2" y="110.6" transform="rotate(-90 121.2 110.6)">19</text>
<text x="123.1" y="110.6" transform="rotate(-90 123.1 110.6)">18</text>
<text x="125" y="110.6" transform="rotate(-90 125 110.6)">17</text>
<text x="127" y="110.6" transform="rotate(-90 127 110.6)">16</text>
<text x="128.9" y="110.6" transform="rotate(-90 128.9 110.6)">15</text>
<text x="130.8" y="110.6" transform="rotate(-90 130.8 110.6)">14</text>
<text x="132.8" y="110.6" transform="rotate(-90 132.8 110.6)">13</text>
<text x="134.7" y="110.6" transform="rotate(-90 134.7 110.6)">12</text>
<text x="136.6" y="110.6" transform="rotate(-90 136.6 110.6)">11</text>
<text x="71" y="129.7" transform="rotate(-90 71 129.7)">1</text>
<text x="72.9" y="129.7" transform="rotate(-90 72.9 129.7)">2</text>
<text x="74.9" y="129.7" transform="rotate(-90 74.9 129.7)">3</text>
<text x="76.8" y="129.7" transform="rotate(-90 76.8 129.7)">4</text>
<text x="78.7" y="129.7" transform="rotate(-90 78.7 129.7)">5</text>
<text x="80.7" y="129.7" transform="rotate(-90 80.7 129.7)">6</text>
<text x="82.6" y="129.7" transform="rotate(-90 82.6 129.7)">7</text>
<text x="84.5" y="129.7" transform="rotate(-90 84.5 129.7)">8</text>
<text x="86.4" y="129.7" transform="rotate(-90 86.4 129.7)">9</text>
<text x="88.4" y="130.7" transform="rotate(-90 88.4 130.7)">10</text>
<text x="119.3" y="129.7" transform="rotate(-90 119.3 129.7)">1</text>
<text x="121.2" y="129.7" transform="rotate(-90 121.2 129.7)">2</text>
<text x="123.1" y="129.7" transform="rotate(-90 123.1 129.7)">3</text>
<text x="125" y="129.7" transform="rotate(-90 125 129.7)">4</text>
<text x="127" y="129.7" transform="rotate(-90 127 129.7)">5</text>
<text x="128.9" y="129.7" transform="rotate(-90 128.9 129.7)">6</text>
<text x="130.8" y="129.7" transform="rotate(-90 130.8 129.7)">7</text>
<text x="132.8" y="129.7" transform="rotate(-90 132.8 129.7)">8</text>
<text x="134.7" y="129.7" transform="rotate(-90 134.7 129.7)">9</text>
<text x="136.6" y="130.7" transform="rotate(-90 136.6 130.7)">10</text>
<text x="145.7" y="134.4">-Vs_5V</text>
<text x="27.1" y="142.5">+Vs_5V</text>
<text x="109.1" y="146">-Vs_5V</text>
<text x="26.1" y="167.6">-Vs_5V</text>
<text x="222" y="173.4">Title</text>
<text x="222" y="179.2">Size</text>
<text x="229.7" y="175.3">&lt;Title&gt;</text>
<text x="229.7" y="179.2">Document Number</text>
<text x="285.7" y="179.2">Rev</text>
<text x="222" y="185">Date:</text>
<text x="223.9" y="181.1">B</text>
<text x="229.7" y="181.1">&lt;Doc&gt;</text>
<text x="232.1" y="185">Tuesday, July 11, 2023</text>
<text x="260.6" y="185">Sheet</text>
<text x="270.2" y="185">2</text>
<text x="276" y="185">of</text>
<text x="281.8" y="185">7</text>
<text x="287.7" y="181.1">&lt;RevCode&gt;</text>
</g>
<g font-size="1.7" fill="#000080">
<text x="189.2" y="19">C14</text>
<text x="189.2" y="22.9">0.1uF_1608</text>
<text x="202.7" y="19">C15</text>
<text x="202.7" y="22.9">6.8uF_3216</text>
<text x="110.1" y="34.5">R15 0_1608</text>
<text x="146.1" y="31.7">U4</text>
<text x="131" y="36.1" transform="rotate(-90 131 36.1)">R14 NC_1608</text>
<text x="115.8" y="42.2">R16 0_1608</text>
<text x="146.3" y="44.9">LMH6704</text>
<text x="166" y="42.2">R17 0_1608</text>
<text x="140.9" y="53.8">C17</text>
<text x="154.4" y="53.8">C18</text>
<text x="162.2" y="53.8">C16</text>
<text x="168" y="53.8">0.1uF_1608</text>
<text x="140.9" y="57.6">0.1uF_1608</text>
<text x="154.4" y="57.6">6.8uF_3216</text>
<text x="69.5" y="82.7">R21</text>
<text x="65.7" y="84.6">NC_1608</text>
<text x="86.6" y="84.4" transform="rotate(-90 86.6 84.4)">R19 10_1608</text>
<text x="100.1" y="88.2" transform="rotate(-90 100.1 88.2)">R22 10_1608</text>
<text x="134.8" y="84.4" transform="rotate(-90 134.8 84.4)">R20 10_1608</text>
<text x="148.3" y="88.2" transform="rotate(-90 148.3 88.2)">R23 10_1608</text>
<text x="90.4" y="94" transform="rotate(-90 90.4 94)">C19 47pF_1608</text>
<text x="100.2" y="94.3">C21</text>
<text x="138.7" y="94" transform="rotate(-90 138.7 94)">C20 47pF_1608</text>
<text x="148.5" y="94.3">C22</text>
<text x="63.7" y="98.1">NC_1608</text>
<text x="67.6" y="96.2">R24</text>
<text x="100.2" y="96">0.1uF_1608</text>
<text x="148.5" y="96">0.1uF_1608</text>
<text x="30.9" y="102">R25</text>
<text x="36.7" y="102">0_1608</text>
<text x="91.9" y="113.6">U5</text>
<text x="140.2" y="113.6">U6</text>
<text x="91.9" y="115.9">AD641</text>
<text x="102.3" y="117.4">L1</text>
<text x="102.3" y="119.4">CHOKE_3216</text>
<text x="140.2" y="115.9">AD641</text>
<text x="44.4" y="121.3">R26</text>
<text x="44.4" y="123.2">NC_1608</text>
<text x="46.4" y="132.9">R27</text>
<text x="52.2" y="132.9">R_1608</text>
<text x="69.2" y="142.7" transform="rotate(-90 69.2 142.7)">NC_1608</text>
<text x="78.8" y="142.7" transform="rotate(-90 78.8 142.7)">NC_1608</text>
<text x="98.1" y="142.3" transform="rotate(-90 98.1 142.3)">C23</text>
<text x="32" y="147.6">R31</text>
<text x="32" y="149.9">20 kohm</text>
<text x="69.2" y="148.1" transform="rotate(-90 69.2 148.1)">R28</text>
<text x="78.8" y="148.1" transform="rotate(-90 78.8 148.1)">R29</text>
<text x="85" y="144.5">C24</text>
<text x="85" y="148.3">0.1uF_1608</text>
<text x="102" y="146.5" transform="rotate(-90 102 146.5)">0.1uF_1608</text>
<text x="104.3" y="148.3">R32</text>
<text x="117.8" y="148.3">0.1uF_1608</text>
<text x="121.6" y="144.5">C25</text>
<text x="139" y="144.5">C26</text>
<text x="139" y="148.3">0.1uF_1608</text>
<text x="42.5" y="152.2">R33</text>
<text x="48.2" y="152.2">NC_1608</text>
<text x="102.3" y="154.1">4.7_1608</text>
<text x="152.2" y="150" transform="rotate(-90 152.2 150)">R30 4.7_1608</text>
<text x="71.1" y="160.1" transform="rotate(-90 71.1 160.1)">NC_1608</text>
<text x="75" y="160.1" transform="rotate(-90 75 160.1)">NC_1608</text>
<text x="79.2" y="158">R36</text>
<text x="79.2" y="159.9">NC_1608</text>
<text x="100.4" y="158">C27</text>
<text x="100.4" y="159.9">0.1uF_1608</text>
<text x="152.3" y="156">C28</text>
<text x="152.3" y="157.8">0.1uF_1608</text>
<text x="71.1" y="165.4" transform="rotate(-90 71.1 165.4)">R34</text>
<text x="75" y="165.4" transform="rotate(-90 75 165.4)">R35</text>
<text x="92.4" y="163.9" transform="rotate(-90 92.4 163.9)">NC_1608</text>
<text x="92.4" y="169.3" transform="rotate(-90 92.4 169.3)">R37</text>
</g>
<g font-size="1.7" fill="#004080">
<text x="145.7" y="35.6">NC</text>
<text x="150.6" y="35.6">DIS</text>
<text x="145.7" y="37.5">-IN</text>
<text x="145.7" y="39.4">+IN</text>
<text x="145.7" y="41.4">-Vs</text>
<text x="149.7" y="39.4">OUT</text>
<text x="149.9" y="41.4">NC1</text>
<text x="150.4" y="37.5">+Vs</text>
<text x="72.3" y="115.7" transform="rotate(-90 72.3 115.7)">+IN</text>
<text x="74.2" y="119.3" transform="rotate(-90 74.2 119.3)">AT OUT</text>
<text x="78" y="116.5" transform="rotate(-90 78 116.5)">RG1</text>
<text x="80" y="116.5" transform="rotate(-90 80 116.5)">RG0</text>
<text x="81.9" y="116.5" transform="rotate(-90 81.9 116.5)">RG2</text>
<text x="87.7" y="115.9" transform="rotate(-90 87.7 115.9)">+Vs</text>
<text x="89.6" y="117.6" transform="rotate(-90 89.6 117.6)">+OUT</text>
<text x="120.5" y="115.7" transform="rotate(-90 120.5 115.7)">+IN</text>
<text x="122.4" y="119.3" transform="rotate(-90 122.4 119.3)">AT OUT</text>
<text x="126.3" y="116.5" transform="rotate(-90 126.3 116.5)">RG1</text>
<text x="128.2" y="116.5" transform="rotate(-90 128.2 116.5)">RG0</text>
<text x="130.2" y="116.5" transform="rotate(-90 130.2 116.5)">RG2</text>
<text x="135.9" y="115.9" transform="rotate(-90 135.9 115.9)">+Vs</text>
<text x="137.9" y="117.6" transform="rotate(-90 137.9 117.6)">+OUT</text>
<text x="83.8" y="120.7" transform="rotate(-90 83.8 120.7)">LOG OUT</text>
<text x="85.8" y="121.1" transform="rotate(-90 85.8 121.1)">LOG COM</text>
<text x="132.1" y="120.7" transform="rotate(-90 132.1 120.7)">LOG OUT</text>
<text x="134" y="121.1" transform="rotate(-90 134 121.1)">LOG COM</text>
<text x="72.3" y="126.4" transform="rotate(-90 72.3 126.4)">-IN</text>
<text x="74.2" y="126.4" transform="rotate(-90 74.2 126.4)">AT LO</text>
<text x="76.1" y="126.4" transform="rotate(-90 76.1 126.4)">AT COM C COM</text>
<text x="78" y="126.4" transform="rotate(-90 78 126.4)">AT COM1</text>
<text x="80" y="126.4" transform="rotate(-90 80 126.4)">AT IN</text>
<text x="81.9" y="126.4" transform="rotate(-90 81.9 126.4)">BL1</text>
<text x="83.8" y="126.4" transform="rotate(-90 83.8 126.4)">-Vs</text>
<text x="85.8" y="126.4" transform="rotate(-90 85.8 126.4)">ITC</text>
<text x="87.7" y="126.4" transform="rotate(-90 87.7 126.4)">BL2</text>
<text x="89.6" y="126.4" transform="rotate(-90 89.6 126.4)">-OUT</text>
<text x="120.5" y="126.4" transform="rotate(-90 120.5 126.4)">-IN</text>
<text x="122.4" y="126.4" transform="rotate(-90 122.4 126.4)">AT LO</text>
<text x="124.4" y="126.4" transform="rotate(-90 124.4 126.4)">AT COM C COM</text>
<text x="126.3" y="126.4" transform="rotate(-90 126.3 126.4)">AT COM1</text>
<text x="128.2" y="126.4" transform="rotate(-90 128.2 126.4)">AT IN</text>
<text x="130.2" y="126.4" transform="rotate(-90 130.2 126.4)">BL1</text>
<text x="132.1" y="126.4" transform="rotate(-90 132.1 126.4)">-Vs</text>
<text x="134" y="126.4" transform="rotate(-90 134 126.4)">ITC</text>
<text x="135.9" y="126.4" transform="rotate(-90 135.9 126.4)">BL2</text>
<text x="137.9" y="126.4" transform="rotate(-90 137.9 126.4)">-OUT</text>
</g>
<g font-size="1.7" fill="#f00">
<text x="191.1" y="39.1">LOGAMP_OUT</text>
<text x="14.7" y="104.7">TIA_OUT</text>
</g>
<g font-size="1.4">
<text x="30.9" y="1.4">5</text>
<text x="88.8" y="1.4">4</text>
<text x="146.7" y="1.4">3</text>
<text x="204.6" y="1.4">2</text>
<text x="262.6" y="1.4">1</text>
<text x=".5" y="26.1">D</text>
<text x="292" y="26.1">D</text>
<text x=".5" y="71.9">C</text>
<text x="292" y="71.9">C</text>
<text x=".5" y="117.8">B</text>
<text x="292" y="117.8">B</text>
<text x=".5" y="163.6">A</text>
<text x="292" y="163.6">A</text>
<text x="30.9" y="186.8">5</text>
<text x="88.8" y="186.8">4</text>
<text x="146.7" y="186.8">3</text>
<text x="204.6" y="186.8">2</text>
<text x="262.6" y="186.8">1</text>
</g>
</svg>
